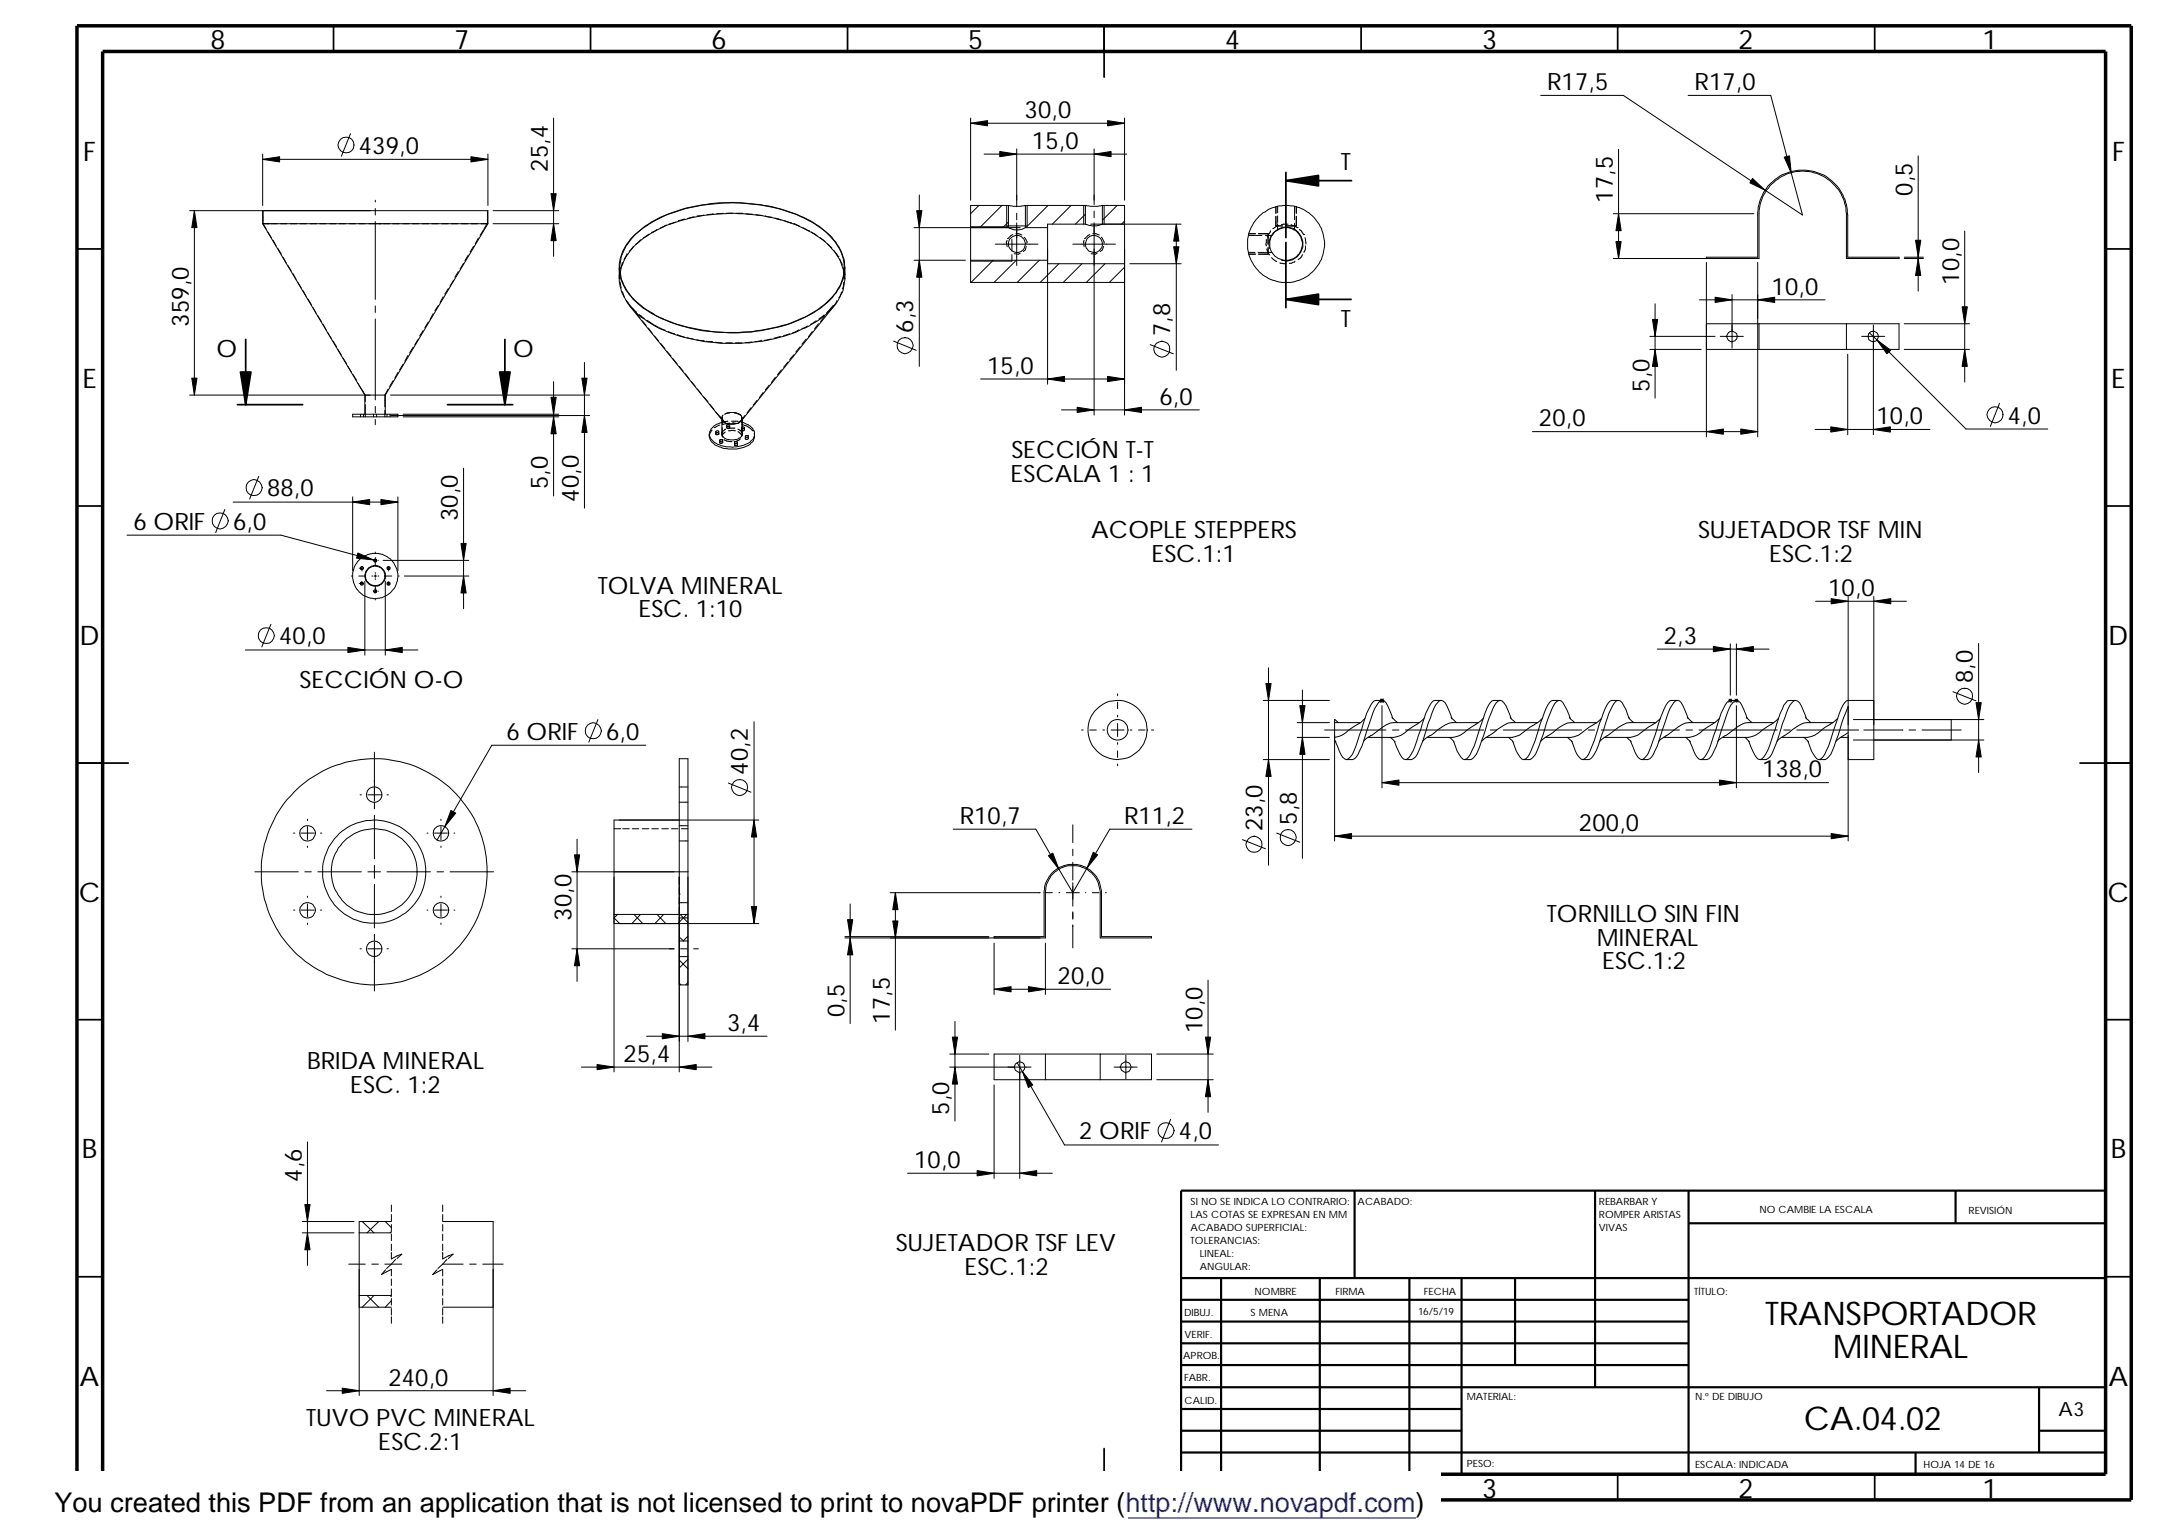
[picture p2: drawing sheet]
<svg xmlns="http://www.w3.org/2000/svg" width="420mm" height="297mm" viewBox="0 0 420 297" stroke-linecap="round" stroke-linejoin="round" font-family="sans-serif">
<g fill="none" stroke="#000" stroke-width=".34">
<path d="M64.9 5v5M115 5v5M165 5v5M215 5v10M265 5v5M315 5v5M365 5v5M250.4 35.2h12.7M250.4 33.6v12.7M15 48.5h5M250.4 47.2v12.7M250.4 58.3h12.7"/>
<path d="M410 48.5h5M46.2 78.8h12.7M47.8 66.1v12.7M87.1 78.8h12.7M98.3 66.1v12.7M15 98.5h5M410 98.5h5M15 148.5h10M405 148.5h10M15 198.5h5M410 198.5h5M15 248.5h5"/>
<path d="M410 248.5h5M64.9 287v5M115 287v5M165 287v5M215 282v10M265 287v5M315 287v5M365 287v5"/>
</g>
<g fill="none" stroke="#000" stroke-width=".42">
<path d="M263.7 231.8v17M310.6 231.8v38.2M328.8 231.8v55.2M328.8 238.1h81.2M380.7 231.8v6.3M410 231.8h-180v55.2M230 248.8h180M230 257.2h98.8M230 253h98.8M237.7 248.8v38.2M257 248.8v38.2M274.4 248.8v38.2"/>
<path d="M284.6 248.8v38.2M295 248.8v16.9M230 265.7h98.8M230 261.5h98.8M230 278.5h54.6M230 274.3h54.6M230 270h180M397 278.5h13M397 270v12.7M230 282.7h180M373 282.7v4.3"/>
</g>
<path d="M15 5h400v287h-400zM20 10h390v277h-390z" fill="none" stroke="#000" stroke-width=".68" stroke-linecap="butt"/>
<g fill="none" stroke="#000" stroke-width=".19">
<path d="M300 18.6h16.1l34.8 23.3-6.1-23.3h-16.1M51.1 30v10M51.1 31h43.9M68.2 26l-1.7 4.4M73.1 39v.3M95 30v10M107.8 23v26.9M179 38v33.3M189 23v16M189 24h29.9M190.6 40l-1.6 1.6M191.6 30h27.8"/>
<path d="M195.1 40l-4.3 4.3M196 40v4h4v-4M196.3 40v4.3a2.94 2.94 0 0 0 3.3 0M196.3 40h-7.3v10.7M196.3 40a8.1 8.1 0 0 0 3.3 0M198 29v11.2M199.6 40v4.3M199.6 40h11.7M204 40l-4.3 4.3M208.5 40l-3.6 3.6M211 40v3.6M211.3 40a8 8 0 0 0 3.3 0"/>
<path d="M211.3 40v3.6M213 29v10.8M214.6 40v3.6a4.2 4.2 0 0 1-3.3 0M214.6 40h4.3v11.3h-14.9M215 40v3.6M217.5 40l-2.9 2.9M218.9 23v16M315.1 29.1v21.2M373.5 30.3v26.4M36.9 41h35.2M37.8 41v35.9M51.1 43.5h43.9"/>
<path d="M51.1 43.5v-2.5h43.9v2.5M51.1 43.5l19.9 33.4M51.2 43.5h1.3M51.2 41v2.5M51.2 43.5l.6 1.1M52.1 43.5h.1M52.2 45.2l.6 1.1M52.7 43.5h1.3M53.2 46.8l.6 1.1M54.1 48.4l.7 1.1M54.6 43.5h1.3M55.1 50.1l.6 1.1"/>
<path d="M56 51.7l.7 1.1M56.6 43.5h1.2M57.1 53.3l.6 1.1M58 55l.7 1.1M58.4 43.5h1.3M59 56.6l.6 1.1M59.9 58.2l.7 1.1M60.4 43.5h1.2M61 59.9l.6 1.1M62.2 43.5h1.3M64.2 43.5h1.2M66 43.5h1.3"/>
<path d="M68 43.5h1.3M69.8 43.5h1.3M71.8 43.5h2.5M73.1 40.6v1.3M73.1 43.1v15.2M73.1 59.5v1.3M73.9 43.5h.1M74.6 43.5h1.3M76.5 43.5h1.2M78.4 43.5h1.3M80.3 43.5h1.2M82.2 43.5h1.3"/>
<path d="M84.1 43.5h1.2M85.3 59.5l-.6 1M86 43.5h1.3M86.3 57.8l-.6 1.1M87.3 56.2l-.7 1.1M87.9 43.5h1.3M88.3 54.6l-.7 1.1M89.2 52.9l-.6 1.1M89.8 43.5h1.3M90.3 51.3l-.7 1.1M91.2 49.6l-.7 1.1M91.7 43.5h1.3"/>
<path d="M92.2 47.9l-.7 1.2M93.1 46.3l-.6 1.1M94.1 44.7l-.6 1.1M94.8 43.5l-.6 1.1M94.9 41v2.5h-1.3M95 43.5l-20 33.4M96 43.5h12.8M96 41h12.8M120.6 52.1a11.1 11.1 0 0 0 .1 3.6 10.5 10.5 0 0 0 4.9 6.5 26.1 26.1 0 0 0 12.5 4.4 35.9 35.9 0 0 0 17.4-2.2 16.3 16.3 0 0 0 7.5-5.6 7.9 7.9 0 0 0 1.5-4.6M120.6 53.2v.5M120.6 52.1v2.2M120.7 54.9l.2 1.2"/>
<path d="M121.1 56.7l.5 1.2M121.2 51.1l-.5 1.2M121.9 58.4l1.5 2M122.1 49.4l-.6 1.1M122.6 59.5l18.1 22.4M123.1 60l.9 .8M123.4 46a24.4 24.4 0 0 1 13.5-6.1 33.5 33.5 0 0 1 21.1 3.3 12.7 12.7 0 0 1 6.2 7.1 8.8 8.8 0 0 1-3.4 8.7 21.1 21.1 0 0 1-8.5 4.4 35.5 35.5 0 0 1-22.6-1.1 16.6 16.6 0 0 1-7.8-6 8 8 0 0 1 1-9.8zM123.4 47.9l-.9 1M123.6 45.7a22.9 22.9 0 0 1 12.1-5.6 36.7 36.7 0 0 1 19.3 1.6 17.5 17.5 0 0 1 7.7 5.4 8.4 8.4 0 0 1 1.6 6.4 11.1 11.1 0 0 1-4.1 6.1 26.2 26.2 0 0 1-13 4.9 34.3 34.3 0 0 1-18.9-2.7 14.1 14.1 0 0 1-7.4-7.3 8.5 8.5 0 0 1 2.7-8.8zM124.7 46.7l-.9 .8M126.3 45.6l-1.1 .7M127.9 44.6l-1.1 .6"/>
<path d="M129.7 43.8l-1.2 .6M131.5 43.2l-1.3 .4M133.3 42.6l-1.2 .4M135.1 42.2l-1.2 .3M137 41.9l-1.3 .1M138.9 41.6l-1.2 .2M140.8 41.5l-1.3 .1M141.4 41.5h1.3M143.3 41.5h1.3M145.2 41.6l1.3 .1M147.2 41.8l1.2 .1M149 42l1.3 .3"/>
<path d="M150.9 42.4l1.2 .4M152.7 43l1.2 .4M153.9 43.4h.1M154.5 43.5l1.2 .6M156.3 44.3l1.1 .6M157.4 44.9h.1M158 45.2l1.1 .7M159.6 46.3l1 .7M161.1 47.4l.9 .9M161.8 60l-.8 .9M162.2 59.5l-1.2 1.6M162.4 59.5l-18 22.4a2.78 2.78 0 0 1-3.7 0"/>
<path d="M162.4 48.8l.8 1.1M162.9 58.5l-.4 .9-.3 .1M163.2 49.9h.1M163.5 50.4l.5 1.2M163.8 56.8l-.5 1.1M164.2 52.2l.2 1.2M164.3 55l-.1 .9-.2 .3M164.3 53.1a11.4 11.4 0 0 0-5.7-7.5 29.8 29.8 0 0 0-14.8-4 32.5 32.5 0 0 0-16.1 3.3 14.1 14.1 0 0 0-6 5.5 8.8 8.8 0 0 0-1.1 3.5M164.3 52.1v2.3M164.4 53.4h.1M164.4 54l.1 .2M164.5 52.1v2.1"/>
<path d="M178 44.3h20.6M178 50.7h10M189 50.7v4.3h29.9M189 44.1h7.3M193.4 50.7l-4.3 4.3M193.8 47.5h8.3M196.1 46.8l-.2 .3 .2 .9M196.3 43.2l-1.1 1.1M197 46.6v2.3M197 49.6v1.2h-8M197.2 45.7l-1 .7M197.8 45.5h.6l.6 .2"/>
<path d="M197.9 50.7l-4.4 4.3M198 41.5v1.3M198 43.4v8.3M198.6 49.3l-.3 .2-.9-.1M199.4 46.2l.6 .9-.1 .3M199.6 44.3h4.4M199.8 47.9l-.2 .7-.4 .4M202.4 50.7l-4.4 4.3M204 44.3v6.4h-15M204 48.5v26.3M206.2 51.3l-3.7 3.7M208.9 47.5h8.3"/>
<path d="M210.7 51.3l-3.7 3.7M211.1 46.8v1.2M211.3 43.6h-7.3v.7M211.3 41.7l-1.9 1.9M212.2 45.7l-1 .7M212.3 43.6h17.7M212.8 45.5h.6l.6 .2M213 41.1v1.3M213 43.4v37.4M213.6 49.3l-.3 .2-.9-.1M214.5 46.2l.5 .9v.3M214.9 47.9l-.3 .7-.4 .4"/>
<path d="M215.1 51.3l-3.6 3.7M218.9 43l-.5 .6M218.9 52l-2.9 3M218.9 48.5v32.3M220 51.3h10M229 43.6v28.5M243.1 49.1h1.2M243.1 45.8h1.2M243.2 45.5h1.2M243.2 49.5h1.2M244.4 45.8h1.3M244.9 49.1h1.3"/>
<path d="M245 45.5h1.9v2M246.4 49.1h1.2M246.4 45.8h1.2M246.5 46.6v1.3M246.6 48.5l.5 1.1M246.9 48.2v1.3h-1.9M247.1 48.4a3.4 3.4 0 0 1 2.6-4.2 3.4 3.4 0 0 1 4 2.8 3.4 3.4 0 0 1-3.1 3.8l-1.1-.1M247.4 44.9l-.7 1.1M247.6 50.2l1 .7M248.4 42.1v1.9h1.3M248.4 40.2v1.3M248.8 40.2v1.2"/>
<path d="M248.8 42v1.3M248.8 43.5v1.3M248.9 43.9l-1.1 .6M249.2 51.2l1.2 .1M250.8 43.6l-1.3 .1M251.4 43.7l1.2 .6M252.1 40.2v1.2M252.1 41.5v1.3M252.1 43.5v1.2M252.1 50.8v.2l-.6 .3h-.5M252.4 42.1v1.9h-2.1M252.4 40.2v1.3"/>
<path d="M252.6 44.3h.1M253 44.6l.3 .3 .5 .8M253.6 49.6l-.3 .5-.6 .4M253.8 45.7h.1M254.1 46.3l.2 1.2M254.2 47.9a1.19 1.19 0 0 1-.4 1.2M314.1 50.3h28.4v-8.7a8.5 8.5 0 0 1 8.5-8.3 8.5 8.5 0 0 1 8.5 8.3v8.7h10.2v-.2h-10v-8.2a8.8 8.8 0 0 0-8.7-8.8 8.8 8.8 0 0 0-8.8 8.8v8.2h-10v.2M314.1 41.6h27.4M322.2 59.1v18.4M330.9 58.4h24.4M332.2 51.1v33.9M337.2 57.3v10.5"/>
<path d="M342.2 51.1v33.9M370.8 50.1h3.7M370.8 50.3h3.7M382.5 45v29.4M36.9 76.9h35.2M61.9 61.5l.7 1.1M62.9 63.1l.6 1.1M63.8 64.8l.7 1.1M64.9 66.4l.6 1.1M65.8 68l.7 1.1M66.8 69.7l.7 1.1M67.7 71.3l.7 1.1"/>
<path d="M68.7 72.9l.7 1.1M69.7 74.6l.7 1.1M70.4 75.8l.6 1M71 76.9h4M71 76.9v3.7M71.1 76.9v1.3M71.1 78.8v2.3M73.1 62.1v15.7M73.1 79.1v1.3M74.9 79.9v1.2M75 76.9v3.7M75.5 75.8l-.6 1.1v2.3"/>
<path d="M76 76.9h38.8M76.5 74.1l-.6 1.1M77.5 72.5l-.6 1.1M78.5 70.9l-.7 1.1M79.4 69.2l-.6 1.1M80.4 67.6l-.6 1.1M81.4 66l-.6 1.1M82.4 64.4l-.7 1M83.4 62.7l-.7 1.1M84.3 61.1l-.6 1.1M107.8 74.3v22.2M113.8 70.6v28.3"/>
<path d="M123.9 60.9l.7 1M124.5 61.2l1 .8M125.1 62.4l.7 1M126 62.3l2.2 1.4M126.2 63.9l.8 1M127.4 65.4l.8 .9M128.4 63.8l1.1 .5M128.6 66.8l.9 1M129.8 68.4l.8 .9M130.1 64.5l1.2 .5M131 69.8l.8 1M131.9 65.1l1.3 .5"/>
<path d="M132.2 71.3l.8 .9M133.4 72.8l.8 1M133.8 65.7l1.2 .3M134.6 74.3l.8 .9M135.6 66.2l1.3 .1M135.8 75.7l.8 1M136.9 66.3h.1M137 77.2l.8 1M137.5 66.4l1.3 .2M138.2 78.7l.8 1M139.4 66.6l1.2 .1M141.3 66.7h1.3"/>
<path d="M143.2 66.7h1.2M146.2 79.4l-.7 1M146.4 66.6l-1.3 .1M147.4 77.9l-.8 1M148.3 66.2l-1.3 .3M148.6 76.4l-.8 1M149.8 75l-.8 .9M150.1 66l-1.3 .2M151 73.4l-.8 1.1M152 65.5l-1.3 .3M152.1 72l-.7 .9M153.4 70.5l-.8 1"/>
<path d="M153.8 65l-1.2 .3M154.6 69l-.8 1M155.5 64.2l-.9 .5h-.3M155.8 67.5l-.9 1M157 66l-.9 1M157.2 63.4l-1.1 .6M158.2 64.5l-.8 1.1M158.9 62.4l-1.1 .7M159.3 63l-.7 1M160.4 61.3l-1 .8M160.5 61.6l-.7 1M174 66.4l4.4 1.8"/>
<path d="M190.9 73.8h28M206.7 79.8h26.8M223.9 67.1l4.5 1.8M321.2 68h10M321.2 65.5h12.7M332.2 63h10.3M332.2 68h10.3M334.9 65.5h4.5M342.5 63h17M342.5 68h17M342.5 63v5M359.5 63v5"/>
<path d="M359.5 63h10.2v5h-10.2M359.7 68.9v15.7M362.5 65.5h4.4M364 64.8l18.8 18.7h15.9M364.7 63.3v21.3M370.8 63h12.7M370.8 68h12.7M389.3 78.5l-1.8 4.5M43.8 99.2l-1.8 4.5M45.4 97.7h32.1M50.4 92.7l-1.8 4.4M68.7 80.6h8.8v.5h-8.8z"/>
<path d="M68.7 96.7v14.4M70.2 80.6v.5M70.8 80.6v.5M72.7 80.6v.5M73.1 81.6v1.1M73.3 80.6v.5M75.4 80.6v.5M75.9 80.6v.5M76 80.9h38.8M77.5 96.7v14.4M78.5 80.6h30.3M78.5 81.1h30.3"/>
<path d="M90.3 91.1v27.4M138.1 84.5v.4M138.6 83.7l-.4 .7-.1 .5M139.4 83.9l.4-.1a.24 .24 0 0 1 0 .4 .24 .24 0 0 1-.4 0zM139.4 84v.6l.6-.1v-.5M139.4 80.2l1.3 1.6M139.5 84.3h.1M139.5 84.3l-.1 .1M139.9 84.4h.1M140.1 85.6l.4-.1a.22 .22 0 0 1 .1 .4 .22 .22 0 0 1-.4-.1zM140.1 82.7l-1.1 .6M140.1 85.7v.5l.4 .1 .2-.2"/>
<path d="M140.2 86h.1M140.2 86h-.1M140.5 81.6l.2 .3M140.6 85h.1M140.6 81.5l.1 .3M140.6 81.1v1.6M140.6 83.3v1.7M140.6 86l.1 .1M140.7 81.8l.6 .4M140.7 85.7v.4M140.8 80.8l-.3 .4v3.3a1.54 1.54 0 0 0 1.7 1.1h.2a2.07 2.07 0 0 0 2.1-1.1v-3.1M141 85.5l.6 .4 .7 .1"/>
<path d="M141.2 83.5l-.5 .4-.2 .4M141.2 84.1l-.6 .6M141.5 82.9h.4M141.5 83.1h.1M141.6 83.1h.1M141.7 82a5.3 5.3 0 0 0-3.3 1.5 1.89 1.89 0 0 0 1 2.8 6.6 6.6 0 0 0 6.6-.3 1.94 1.94 0 0 0 .8-2.2 4.3 4.3 0 0 0-2.5-1.7M141.7 80.4l-.4 .1M141.7 80.4l-.6 .2M141.8 83.3h1.3M141.8 83.8h1.2M141.9 82.9h.1M141.9 82.4h1.9"/>
<path d="M142 82.3l-1.3 .3M142 82.7h-.5v.6l.2 .1 .2-.1M142 83.1l.1 .1M142.1 82.8l-.1 .5M142.2 80.3l-.5 .1M142.2 80.3h.4M142.3 86h.1M142.4 82h1.3M142.6 82.3l.6 .1M142.7 80.3l.6 .1M142.8 80.3l.5 .1M143 83.8h.1"/>
<path d="M143 86.1l.3-.1h.3a.32 .32 0 0 1-.3 .3 .32 .32 0 0 1-.3-.2zM143 86.1l.1 .6 .5-.1v-.5M143.1 86.4h.1M143.1 86.4l-.1 .2M143.3 80.4l.3 .1a1.3 1.3 0 0 1 .9 .9M143.3 80.4l.7 .3M143.5 86.5h.1M143.7 83.5l.7 .5 .1 .4M143.7 84l.5 .4 .2 .4M144 80.7h.1M144.1 85.4a1.08 1.08 0 0 1-1.2 .6M144.3 81.9l-.5 .3"/>
<path d="M144.4 81.2v1.7M144.4 83.5h.1M144.4 83.6v1.3M144.4 81.5l-.1 .4M144.4 82.6l.2 .1a3.4 3.4 0 0 1 2 1.1M144.4 83.5v.1M144.5 81.4l-.1 .2M144.9 83.5v.1M144.9 83.3v.4l-.4 .1h-.1v-.6a.33 .33 0 0 1 .3-.1 .33 .33 0 0 1 .2 .2h-.5M145 80.9l-.7 1M145.1 84.9h.6a.3 .3 0 0 1-.3 .2 .3 .3 0 0 1-.3-.2zM145.1 84.9v.6h.2l.4-.1v-.5"/>
<path d="M145.3 85.2l-.2 .1M145.6 85.2l.1 .1M146.6 83.8h.1M146.8 84.4a1.91 1.91 0 0 1-.8 2.1 7.2 7.2 0 0 1-6.9 .1l-.8-.9-.2-.8M298.4 84h43.8M353.4 83.6h22.4M24.7 104.2h30l18.6 5M68.4 112.1h.2M69.8 112.1h1.3M69.9 110.6h.1M69.9 113.6h.1M70.2 110.6h.5"/>
<path d="M70.2 113.6h.5M70.4 111.1h.1M70.4 110.3v.6M70.4 113.3v.5M71 113.1v14.4M71.9 110.4a2.02 2.02 0 0 1 3 .9 2.02 2.02 0 0 1-1.6 2.8 2.02 2.02 0 0 1-2.3-2.2l.3-.8zM72.4 112.1h.2M72.8 115.1h.5M72.8 112.1h.5M72.8 109.1h.5M73.1 107.5v.1M73.1 108.8v1.4"/>
<path d="M73.1 111.4v.2M73.1 111.9v.5M73.1 112.6v.2M73.1 114.1v1.2M73.1 116.6v.2M73.1 114.6h.1M73.1 108.6h.1M73.6 115.1h.1M73.6 112.1h.1M73.6 109.1h.1M74.6 109.1h16.7M75 113.1v14.4"/>
<path d="M75 112.1h1.3M75.4 110.4a.32 .32 0 0 1 .4-.1 .32 .32 0 0 1 0 .5 .32 .32 0 0 1-.4-.1zM75.4 110.6h.5M75.4 113.6h.5M75.6 111.1h.1M75.6 110.3v.6M75.6 113.3v.5M77.6 112.1h.1M78.7 112.1h12.6M353.5 117h17.7M359.8 116.1v25M364.8 116.1v25"/>
<path d="M47.8 126.5h33.6M52.7 121.5l-1.7 4.4M217.6 135.1v.3M217.6 136.7v1.3M217.6 139.2v.4M246 136.3h12.8M247 130v38.4M253.6 134.3v32.8M265.8 139.9l-.9 .8-2.2 1.3a4.5 4.5 0 0 1-2.9 1.5M268.8 136.1l.6 .6M269.1 136.1v.6M269.1 137.4v16"/>
<path d="M269.3 136.1l-.6 .6M269.4 136.3h-1.5a2.22 2.22 0 0 0-1.4 1.7l-.4 .8-1.8 5.4a7.8 7.8 0 0 1-1.7 3.5l-.4 .2a2.08 2.08 0 0 1-1.4-1.7l-.8-1.9M271 139.6l1.1 1.1M271.2 139.9l-.3-.8a6.9 6.9 0 0 0-1.4-2.7 1.07 1.07 0 0 0-1.4 .9l-.8 1.5-2.1 6.4a6.2 6.2 0 0 1-1.5 2.5l-.4 .2h-1.2M277.3 139.9l-3.1 2.1a4.5 4.5 0 0 1-2.8 1.5h-5M280.6 136.3h-1.2a2.22 2.22 0 0 0-1.4 1.7l-.4 .8-1.8 5.4a5.6 5.6 0 0 1-2.1 3.7 2.08 2.08 0 0 1-1.4-1.7l-.8-1.9M282.5 139.6l1 1.1M282.7 139.9l-.3-.8a5.6 5.6 0 0 0-1.5-2.7l-.3-.1a2.53 2.53 0 0 0-1.5 1.7l-2.5 7.2a3.8 3.8 0 0 1-1.8 2.7h-1.2M288.8 139.9l-1.5 1.1M292.1 136.3h-1.2a1.12 1.12 0 0 0-1.1 1l-.7 1.5-2.1 6.4a6.2 6.2 0 0 1-1.4 2.5l-.4 .2a2.53 2.53 0 0 1-1.5-1.7l-.7-1.9M294 139.6l1.1 1.1M294.2 139.9l-.2-.8a5.6 5.6 0 0 0-1.6-2.7 1.12 1.12 0 0 0-1.4 .9l-1.1 2.5-1.4 4.4a7.8 7.8 0 0 1-1.8 3.5l-.4 .2h-1.1"/>
<path d="M300.2 139.9l-.8 .8-2.1 1.3a4.5 4.5 0 0 1-2.9 1.5h-5.1M303.5 136.3h-1.1a1.12 1.12 0 0 0-1.1 1l-1.4 3.5-1.5 4.4a5.1 5.1 0 0 1-1.3 2.5l-.4 .2a2.53 2.53 0 0 1-1.5-1.7l-.7-1.9M305.6 139.6l1 1.1M305.7 139.9l-.6-1.8-.8-1.3-.3-.4a1.12 1.12 0 0 0-1.5 .9l-1.1 2.5-1.4 4.4a7.8 7.8 0 0 1-1.8 3.5l-.3 .2h-1.2M311.7 139.9l-.8 .8-2.1 1.3a4.5 4.5 0 0 1-3 1.5h-5M315 136.3h-1.1a1.12 1.12 0 0 0-1.1 1l-1.4 3.5-1.4 4.4a3.8 3.8 0 0 1-1.8 2.7 2.53 2.53 0 0 1-1.5-1.7l-.7-1.9M317.1 139.6l1 1.1M317.2 139.9l-.3-.8a6.9 6.9 0 0 0-1.4-2.7 1.07 1.07 0 0 0-1.5 .9l-.7 1.5-1.8 5.4a5.6 5.6 0 0 1-2.1 3.7h-1.2M322.7 126.4h21.7M323.3 139.9l-.9 .8-2.1 1.3a4.5 4.5 0 0 1-3 1.5h-5M326.6 136.3h-1.2a2.22 2.22 0 0 0-1.4 1.7l-.7 1.8-1.5 4.4a7.8 7.8 0 0 1-1.8 3.5l-.3 .2a2.08 2.08 0 0 1-1.4-1.7l-.8-1.9M328.5 139.6l1.1 1.1"/>
<path d="M328.7 139.9l-.3-.8a6.9 6.9 0 0 0-1.4-2.7 1.07 1.07 0 0 0-1.5 .9l-.7 1.5-2.1 6.4a6.2 6.2 0 0 1-1.5 2.5l-.4 .2h-1.1M334.8 139.9l-3.1 2.1a4.5 4.5 0 0 1-2.9 1.5h-5M336.6 136.3h1.8M336.6 136.1l.6 .6M336.9 136.3a2.22 2.22 0 0 0-1.4 1.7l-.4 .8-1.8 5.4a5.6 5.6 0 0 1-2.1 3.7 2.08 2.08 0 0 1-1.4-1.7l-.8-1.9M336.9 125.3v10M336.9 136.1v.6M337.1 136.1l-.6 .6M337.8 136.1l.6 .6M338.1 125.3v10M338.1 136.1v.6M338.1 137.4v16"/>
<path d="M338.3 136.1l-.6 .6M340 139.6l1.1 1.1M340.2 139.9l-.3-.8a5.6 5.6 0 0 0-1.5-2.7l-.3-.1a2.53 2.53 0 0 0-1.5 1.7l-2.4 7.2a6.2 6.2 0 0 1-1.5 2.5l-.4 .2h-1.2M346.3 139.9l-3.1 2.1a4.5 4.5 0 0 1-2.8 1.5h-5M349.6 136.3l-1.6 .1-.7 .9-.7 1.5-1.8 5.4a5.6 5.6 0 0 1-2.1 3.7 2.08 2.08 0 0 1-1.4-1.7l-.8-1.9M351.5 139.6l1.1 1.1M351.7 139.9l-.2-.8a5.6 5.6 0 0 0-1.6-2.7l-.3-.1a2.53 2.53 0 0 0-1.5 1.7l-2.5 7.2a3.8 3.8 0 0 1-1.8 2.7h-1.2M357.8 139.9l-1.5 1.1M380.2 134.6l4.5 1.8M385.2 125.3v25.1M59.9 159.5v.2M70.1 154.7h.3"/>
<path d="M71.6 154.7h2.5M72.9 146.4v9.5M72.9 156.2v1.2M72.9 158.7v8.5M75.4 154.7h.2M85.9 159.5v.2M116.4 140.1l-1.8 4.4M125.7 145.1h-29.9l-10.7 18.4M132.2 156.2h1.7M132.2 153.2h1.7M141.8 152.4l4.4 1.8M146.8 140.5v39.3"/>
<path d="M147.7 159.6h-28.2v18.4h14.4v-8.3M210.6 142.1h.3M212.2 142.1h1.2M214.7 142.1h.4M216.3 142.1h2.6M217.6 140.8v2.6M217.6 144.6v.3M217.6 146.2v1.2M217.6 148.7v.3M220 142.1h.4M221.7 142.1h1.2M224.2 142.1h.4"/>
<path d="M246 147.9h12.8M252.6 143.5h6.2M252.6 140.7h6.2M257.9 142.1h11.9M259.8 143.5v.6l.3 .3M259.8 140.7v-.6l.8 .6M259.8 140.7v2.8M259.8 140.7h5.1M259.8 143.1v20.6M269.1 152.3h86.9M270.6 143.5l.2 .1 .8 .8M271.1 142.1h1.3"/>
<path d="M273.6 142.1h15.3M276.4 140.7h-5a6.1 6.1 0 0 0-3.6 1.9l-1.6 1-.7 .7M282.1 143.5l.3 .1 .6 .8M287.4 141l-1.6 1a4.5 4.5 0 0 1-2.9 1.5h-5M287.9 140.7h-5a6.1 6.1 0 0 0-3.6 1.9l-1.6 1-.8 .7M290.2 142.1h1.2M292.7 142.1h15.2M293.6 143.5l.3 .1 .7 .8M299.4 140.7h-5a6.1 6.1 0 0 0-3.6 1.9l-1.6 1-.7 .7M305.1 143.5l1 .9M309.2 142.1h1.3M310.9 140.7h-5a6.1 6.1 0 0 0-3.6 1.9l-1.6 1-.7 .7"/>
<path d="M311.7 142.1h15.3M316.7 143.5l.9 .9M322.4 140.7h-5a6.6 6.6 0 0 0-3.6 1.9l-2.3 1.7M324.4 143.2a2.6 2.6 0 0 0-1.4 1.1M328.2 143.5l.9 .9M328.3 142.1h1.2M330.8 142.1h15.2M333.9 140.7h-5.1a6.1 6.1 0 0 0-3.5 1.9l-.9 .6M339.6 143.5l.3 .1 .6 .8M345.4 140.7h-5a6.1 6.1 0 0 0-3.6 1.9l-1.6 1-.8 .7M347.3 142.1h1.3M349.8 142.1h12.1"/>
<path d="M351.1 143.5l.3 .1 .6 .8M352 144.3v.1a7 7 0 0 0 1.8 3.4 1.21 1.21 0 0 0 1.5-1l.7-1.6 2.1-6.4a5.4 5.4 0 0 1 1.4-2.4l5.3-.1v11.6h-5v-10.4l-.9 2.3-1.4 4.4a7.8 7.8 0 0 1-1.8 3.5l-.4 .2h-1.1M356.4 141l-1 .5a7.4 7.4 0 0 1-3.5 2h-5M356.9 140.7h-5a6.1 6.1 0 0 0-3.6 1.9l-1.6 1-.8 .7M358.3 143.5h1.5M359.8 142.6l-1.6 1-.7 .7M359.8 143.1v20.6M360.8 144h25.4M360.8 140.1h25.4M362.9 142.1h7.6M371.7 142.1h1.3M374.2 142.1h7.6"/>
<path d="M379.9 140.1v3.9M49.6 169.7h8.5M57.1 162.2h.3M57.1 177.2h.3M58.6 162.2h2.5M58.6 177.2h2.5M59.4 169.7h1.2M59.9 160.9v2.5M59.9 164.7v.3M59.9 174.4v.3M59.9 176v2.4M59.9 179.7v.2"/>
<path d="M61.9 169.7h8.5M62.4 162.2h.3M62.4 177.2h.3M71.6 169.7h2.5M72.9 168.4v2.6M72.9 172.2v8.4M75.4 169.7h8.4M83.1 162.2h.2M83.1 177.2h.2M84.6 162.2h2.5M84.6 177.2h2.5M85.1 169.7h1.3"/>
<path d="M85.9 160.9v2.5M85.9 164.7v.3M85.9 174.4v.3M85.9 176v2.4M85.9 179.7v.2M87.6 169.7h8.5M88.4 162.2h.2M88.4 177.2h.2M111.3 169.7h22.6M112.4 163.4v27.6M119.5 161.3h1.3M119.5 179.8h28.2"/>
<path d="M119.5 170.7v37.9M120.2 178l-.7 .7 1.1 1.1M121.2 161.3h1.3M123.1 161.3h1.3M123.4 178l1.7 1.8M124.7 178l-1.7 1.8M125.1 161.3h1.2M126.9 161.3h1.3M127.9 178l1.7 1.8M128.9 161.3h1.2M129.2 178l-1.7 1.8M130.7 161.3h1.3"/>
<path d="M132.2 174h.1M132.2 163.7h1.7M132.2 160.7h1.7M132.2 178.7h1.7M132.2 175.7h1.7M132.4 178l1.5 1.6M132.7 161.3h1.2M133.7 178l-1.7 1.8M133.9 169.7v-22h-1.7v60.9M133.9 170.7v32M165.5 176v23.2M173.3 173.8h29.2"/>
<path d="M174.3 173.8v26.7M185.6 161.4h16.1l7.2 12.4 7.2-12.4h16M203.6 173.8h1.3M206.2 173.8h.1M207.6 173.8h2.5M208.9 160.6v3.4M208.9 165.3v1.3M208.9 167.8v3.5M208.9 171.8v4.4M208.9 176.3v.1M208.9 177.5v1.4M211.3 173.8h.1"/>
<path d="M212.7 173.8h1.3M215.2 173.8h.2M241.9 163.4l4.5 1.8M248.6 162.2l4.5 1.7M259.8 162.8h100M70.1 184.7h.3M71.6 184.7h2.5M72.9 181.9v1.3M72.9 183.4v9.5M75.4 184.7h.2M111.3 184.7h19.9M132.2 183.2h1.7v3h-1.7z"/>
<path d="M132.2 191.4l.4 .3M132.2 186.9l1.7 1.7M132.2 182.4l.9 .8M132.2 191.7h1.7M132.5 184.7h1.3M133.9 186.7l-1.7 1.7M133.9 191.2l-.4 .5M133.9 182.2l-.9 1M135 184.7h1M164.5 182.6h39v-8.8a5.3 5.3 0 0 1 5.4-5.3 5.3 5.3 0 0 1 5.3 5.3v8.8h10v-.3h-9.7v-8.5a5.6 5.6 0 0 0-5.6-5.5 5.6 5.6 0 0 0-5.6 5.5v8.5h-9.8v.3M164.5 182.3h28M185.9 198.8v19.4"/>
<path d="M193.5 183.6v10M193.5 192.6h22.7M203.5 183.6v10M208.9 180v4.5M235.2 190.8v25.7M113.2 207.7h25.4M125.9 201.7h23.5M184.9 205.2h7.6M184.9 207.7h15.8M193.5 211.2v18.2M198 206.9l9.3 16h29.9M198.5 205.4v24"/>
<path d="M203.5 205.2h10.7M203.5 210.2h10.7M203.5 205.2h-10v5h10M203.5 205.2v5M214.2 205.2v5M214.2 205.2h10v5h-10M216.9 207.7h4.5M219.2 205.4v4.6M225.2 205.2h11M225.2 210.2h11M227.9 217.9l-1.8 4.4M58.8 237.8h10.1"/>
<path d="M58.8 240h10.1M59.9 222.3v24M69.9 240v12.2h6.3v-1.3M69.9 240h6.3M70.5 237.8l2.3 2.2M73.7 237.8l-2.2 2.2M75 237.8l1.2 1.2M76.2 237.8h-6.3v2.2M76.2 239.7l-.3 .3M76.2 234.6v1.2M76.2 236.4v1.3M76.2 238.4v1.2"/>
<path d="M86.2 237.8h9.8v16.7h-9.8M86.2 234.6v1.2M86.2 236.4v1.3M86.2 238.4v1.2M176.7 228.4h28.2M67.9 246.1h3.2M69.9 254.5h6.3M69.9 247.1v24.5M71.5 252.2l2.2 2.3M72.4 246.1h1.3M72.8 252.2l-2.3 2.3M74.9 246.1h3.3"/>
<path d="M75.1 247.2l-.8 .9 1.9-1v1.3M75.9 252.2l.3 .2M76.2 253.2l-1.2 1.3M76.2 240.2v1.3M76.2 242.2v1.2M76.2 243.8v1.3l2-1-.9 .9M76.2 248.9v1.3M76.2 252.8v1.2M76.2 254.7v1.3M76.2 256.3v1.3M77 245.1l-1.7 1.8M85.1 247.2l-.9 .9 2-1v1.3"/>
<path d="M86.2 246.1h4M86.2 240.2v1.3M86.2 242.2v1.2M86.2 243.8v1.3l2-1-.9 .9M86.2 248.9v1.3M86.2 250.9v1.3M86.2 252.8v1.2M86.2 254.7v1.3M86.2 256.3v1.3M86.2 246.1l-.9 .8M87 245.1l-.8 1M91.4 246.1h1.3"/>
<path d="M94 246.1h4M96 247.1v24.5M63.6 270.7h38.8"/>
<circle cx="67.4" cy="28.2" r="1.54"/>
<circle cx="198" cy="47.5" r="1.66"/>
<circle cx="213" cy="47.5" r="1.65"/>
<circle cx="250.4" cy="47.5" r="7.5"/>
<circle cx="250.4" cy="47.5" r="3.2"/>
<circle cx="176.2" cy="67.3" r="1.54"/>
<circle cx="226.2" cy="68" r="1.55"/>
<circle cx="337.2" cy="65.5" r="1"/>
<circle cx="364.7" cy="65.5" r="1"/>
<circle cx="49.5" cy="94.9" r="1.58"/>
<circle cx="388.4" cy="80.7" r="1.54"/>
<circle cx="42.9" cy="101.4" r="1.58"/>
<circle cx="70.4" cy="113.6" r=".29"/>
<circle cx="70.5" cy="110.6" r=".33"/>
<circle cx="73" cy="112.1" r="1.88"/>
<circle cx="73.1" cy="115.1" r=".29"/>
<circle cx="73.1" cy="109.1" r=".29"/>
<circle cx="73.1" cy="112.1" r="4.4"/>
<circle cx="75.6" cy="113.6" r=".3"/>
<circle cx="51.8" cy="123.7" r="1.58"/>
<circle cx="382.5" cy="135.5" r="1.54"/>
<circle cx="72.8" cy="154.7" r="1.49"/>
<circle cx="115.5" cy="142.3" r="1.58"/>
<circle cx="144" cy="153.3" r="1.54"/>
<circle cx="217.6" cy="142.1" r="5.8"/>
<circle cx="217.6" cy="142.1" r="2.02"/>
<circle cx="59.9" cy="177.2" r="1.52"/>
<circle cx="59.9" cy="162.2" r="1.52"/>
<circle cx="72.8" cy="169.7" r="8.4"/>
<circle cx="72.8" cy="169.7" r="10"/>
<circle cx="72.8" cy="169.7" r="22"/>
<circle cx="85.9" cy="162.2" r="1.52"/>
<circle cx="85.9" cy="177.2" r="1.52"/>
<circle cx="244.2" cy="164.3" r="1.58"/>
<circle cx="250.8" cy="163" r="1.54"/>
<circle cx="72.9" cy="184.7" r="1.47"/>
<circle cx="198.5" cy="207.7" r="1.01"/>
<circle cx="219.2" cy="207.7" r="1.01"/>
<circle cx="227" cy="220.1" r="1.58"/>
</g>
<g fill="#000" stroke="#000" stroke-width=".19">
<path d="M51.1 31l3.3-.5v1zM91.7 30.5l3.3 .5-3.3 .5zM189 24l3.3-.5v1zM194.6 29.5l3.4 .5-3.4 .5zM213 30l3.3-.5v1zM215.6 23.5l3.3 .5-3.3 .5zM341.2 34.7l2.5 2.3-3-1.4zM347.4 30.6l1-.3 .3 3.3zM37.8 41l.6 3.3h-1.1zM107.8 43.5l.5 3.3h-1zM107.3 37.7h1l-.5 3.3zM179 50.7l.5 3.3h-1z"/>
<path d="M178.5 41h1l-.5 3.3zM228.5 48h1l-.5 3.3zM229 43.6l.5 3.3h-1zM314.6 47h1l-.5 3.3zM315.1 41.6l.5 3.3h-1zM333.9 57.9l3.3 .5-3.3 .5zM342.2 58.4l3.3-.5v1zM373.5 50.3l.5 3.3h-1zM373 46.8h1l-.5 3.3zM37.3 73.6h1.1l-.6 3.3zM113.3 73.6h1l-.5 3.3zM204 73.8l3.3-.5v1z"/>
<path d="M209.7 79.3l3.3 .5-3.3 .5zM218.9 79.8l3.3-.5v1zM215.6 73.3l3.3 .5-3.3 .5zM321.7 62.2h1l-.5 3.3zM322.2 68l.5 3.3h-1zM365.4 66.2l2.7 2-.7 .7zM382 59.7h1l-.5 3.3zM382.5 68l.5 3.3h-1zM68.7 97.7l3.3-.5v1zM74.2 97.2l3.3 .5-3.3 .5zM107.3 77.3h1l-.5 3.3zM107.8 81.1l.5 3.3h-1z"/>
<path d="M113.8 80.9l.5 3.3h-1zM332.2 84l3.3-.5v1zM338.9 83.5l3.3 .5-3.3 .5zM356.4 83.1l3.3 .5-3.3 .5zM364.7 83.6l3.3-.5v1zM69.7 107.6l3 1.4-3.3-.3zM89.7 105.8h1.1l-.5 3.3zM90.3 112.1l.5 3.3h-1.1zM356.5 116.5l3.3 .5-3.3 .5zM364.8 117l3.3-.5v1zM67.7 126l3.3 .5-3.3 .5zM75 126.5l3.3-.5v1z"/>
<path d="M246.5 133h1l-.5 3.3zM333.6 125.8l3.3 .6-3.3 .5zM338.1 126.4l3.3-.6v1.1zM146.8 159.6l.5 3.3h-1zM247 147.9l.5 3.3h-1zM253.6 143.5l.5 3.3h-1zM253.1 137.4h1l-.5 3.3zM269.1 152.3l3.3-.5v1.1zM334.8 151.8l3.3 .5-3.3 .6zM384.7 136.8h1l-.5 3.3zM385.2 144l.5 3.3h-1zM87.8 157.8l.9 .5-2.1 2.6z"/>
<path d="M111.8 166.4h1.1l-.5 3.3zM146.3 176.5h1l-.5 3.3zM174.3 173.8l.5 3.3h-1zM204.1 166.6l.9-.5 1.2 3.1zM212.9 165.9l.8 .5-2 2.5zM259.8 162.8l3.3-.6v1.1zM356.5 162.2l3.3 .6-3.3 .5zM112.4 184.7l.5 3.3h-1.1zM165.5 182.6l.5 3.3h-1zM165 179h1l-.5 3.3zM173.8 179.3h1l-.5 3.3zM193.5 192.6l3.3-.5v1z"/>
<path d="M200.2 192.1l3.3 .5-3.3 .5zM116.2 207.2l3.3 .5-3.3 .5zM132.2 207.7l3.4-.5v1zM128.9 201.2l3.3 .5-3.3 .5zM133.9 201.7l3.3-.5v1zM185.9 207.7l.5 3.3h-1zM185.4 201.9h1l-.5 3.3zM199.1 208.6l2 2.6-.9 .5zM234.7 201.9h1l-.5 3.3zM235.2 210.2l.5 3.3h-1zM59.9 240l.5 3.3h-1zM59.4 234.5h1l-.5 3.3z"/>
<path d="M190.2 227.9l3.3 .5-3.3 .5zM198.5 228.4l3.3-.5v1zM66.6 270.2l3.3 .5-3.3 .5zM96 270.7l3.3-.5v1z"/>
</g>
<path d="M250.4 35.2l6.3-1.1v2.1zM250.4 58.3l6.3-1v2zM46.8 72.4h2.1l-1.1 6.4zM97.3 72.4h2l-1 6.4z" fill="#000" stroke="#000" stroke-width=".34"/>
<path d="M7.9 286.5h272.6v10.5h-272.6z" fill="#fff"/>
<path d="M219.6 295.5h56.1" fill="none" stroke="#00f" stroke-width=".26"/>
<g font-size="6.3">
<text x="343.7" y="258">TRANSPORTADOR</text>
<text x="356.9" y="264.4">MINERAL</text>
<text x="351.2" y="278.4">CA.04.02</text>
</g>
<text font-size="5.3" x="10.6" y="294.4">You created this PDF from an application that is not licensed to print to novaPDF printer (http://www.novapdf.com)</text>
<g font-size="5.2">
<text x="41" y="9.5">8</text>
<text x="88.5" y="9.5">7</text>
<text x="138.5" y="9.5">6</text>
<text x="188.5" y="9.5">5</text>
<text x="238.5" y="9.5">4</text>
<text x="288.5" y="9.5">3</text>
<text x="338.5" y="9.5">2</text>
<text x="386" y="9.5">1</text>
<text x="16.2" y="31.3">F</text>
<text x="411.2" y="31.3">F</text>
<text x="16.1" y="75.6">E</text>
<text x="411.1" y="75.6">E</text>
<text x="15.5" y="125.5">D</text>
<text x="410.5" y="125.5">D</text>
<text x="15.3" y="175.5">C</text>
<text x="410.3" y="175.5">C</text>
<text x="15.9" y="225.5">B</text>
<text x="411" y="225.5">B</text>
<text x="15.5" y="269.8">A</text>
<text x="410.5" y="269.8">A</text>
<text x="41" y="291.5">8</text>
<text x="88.5" y="291.5">7</text>
<text x="138.5" y="291.5">6</text>
<text x="188.5" y="291.5">5</text>
<text x="238.5" y="291.5">4</text>
<text x="288.5" y="291.5">3</text>
<text x="338.5" y="291.5">2</text>
<text x="386" y="291.5">1</text>
</g>
<g font-size="4.7">
<text x="301.2" y="17.6">R17,5</text>
<text x="329.9" y="17.6">R17,0</text>
<text x="199.5" y="23">30,0</text>
<text x="69.8" y="29.9">439,0</text>
<text x="200.9" y="29">15,0</text>
<text x="106.7" y="33.4" transform="rotate(-90 106.7 33.4)">25,4</text>
<text x="261" y="33.1">T</text>
<text x="314" y="39.5" transform="rotate(-90 314 39.5)">17,5</text>
<text x="372.4" y="38.1" transform="rotate(-90 372.4 38.1)">0,5</text>
<text x="344.9" y="57.3">10,0</text>
<text x="381.4" y="55.4" transform="rotate(-90 381.4 55.4)">10,0</text>
<text x="36.7" y="63.6" transform="rotate(-90 36.7 63.6)">359,0</text>
<text x="177.8" y="64.8" transform="rotate(-90 177.8 64.8)">6,3</text>
<text x="227.8" y="65.5" transform="rotate(-90 227.8 65.5)">7,8</text>
<text x="261" y="63.6">T</text>
<text x="42.2" y="69.5">O</text>
<text x="99.9" y="69.5">O</text>
<text x="192.2" y="72.8">15,0</text>
<text x="321.1" y="76.2" transform="rotate(-90 321.1 76.2)">5,0</text>
<text x="225.7" y="78.8">6,0</text>
<text x="299.6" y="83">20,0</text>
<text x="365.3" y="82.6">10,0</text>
<text x="390.9" y="82.5">4,0</text>
<text x="196.9" y="89.2">SECCIÓN T-T</text>
<text x="106.7" y="95.3" transform="rotate(-90 106.7 95.3)">5,0</text>
<text x="196.8" y="93.8">ESCALA 1 : 1</text>
<text x="52" y="96.6">88,0</text>
<text x="89.2" y="101.5" transform="rotate(-90 89.2 101.5)">30,0</text>
<text x="112.7" y="97.6" transform="rotate(-90 112.7 97.6)">40,0</text>
<text x="26" y="103.2">6 ORIF</text>
<text x="45.4" y="103.2">6,0</text>
<text x="212.4" y="104.8">ACOPLE STEPPERS</text>
<text x="330.6" y="104.8">SUJETADOR TSF MIN</text>
<text x="224.2" y="109.3">ESC.1:1</text>
<text x="344.4" y="109.3">ESC.1:2</text>
<text x="116.4" y="115.6">TOLVA MINERAL</text>
<text x="355.9" y="116">10,0</text>
<text x="54.4" y="125.4">40,0</text>
<text x="124.3" y="120.2">ESC. 1:10</text>
<text x="323.9" y="125.3">2,3</text>
<text x="58.3" y="134">SECCIÓN O-O</text>
<text x="384.1" y="133" transform="rotate(-90 384.1 133)">8,0</text>
<text x="98.6" y="144">6 ORIF</text>
<text x="118" y="144">6,0</text>
<text x="145.6" y="150.8" transform="rotate(-90 145.6 150.8)">40,2</text>
<text x="343.1" y="151.3">138,0</text>
<text x="186.9" y="160.4">R10,7</text>
<text x="218.9" y="160.4">R11,2</text>
<text x="245.8" y="161.8" transform="rotate(-90 245.8 161.8)">23,0</text>
<text x="252.5" y="160.6" transform="rotate(-90 252.5 160.6)">5,8</text>
<text x="307.4" y="161.7">200,0</text>
<text x="111.3" y="179.3" transform="rotate(-90 111.3 179.3)">30,0</text>
<text x="301.2" y="179.5">TORNILLO SIN FIN</text>
<text x="310.9" y="184.1">MINERAL</text>
<text x="205.9" y="191.5">20,0</text>
<text x="311.9" y="188.6">ESC.1:2</text>
<text x="164.4" y="198" transform="rotate(-90 164.4 198)">0,5</text>
<text x="141.6" y="200.7">3,4</text>
<text x="173.2" y="199.2" transform="rotate(-90 173.2 199.2)">17,5</text>
<text x="234.1" y="201.1" transform="rotate(-90 234.1 201.1)">10,0</text>
<text x="59.8" y="208.1">BRIDA MINERAL</text>
<text x="121.4" y="206.7">25,4</text>
<text x="68.2" y="212.7">ESC. 1:2</text>
<text x="184.8" y="216.9" transform="rotate(-90 184.8 216.9)">5,0</text>
<text x="210.1" y="221.8">2 ORIF</text>
<text x="229.5" y="221.8">4,0</text>
<text x="178" y="227.4">10,0</text>
<text x="58.8" y="230.1" transform="rotate(-90 58.8 230.1)">4,6</text>
<text x="174.4" y="243.5">SUJETADOR TSF LEV</text>
<text x="187.8" y="248.1">ESC.1:2</text>
<text x="75.6" y="269.7">240,0</text>
<text x="59.6" y="277.7">TUVO PVC MINERAL</text>
<text x="73.7" y="282.2">ESC.2:1</text>
</g>
<text font-size="3.8" x="400.8" y="275.5">A3</text>
<g font-size="1.9">
<text x="231.8" y="234.6">SI NO SE INDICA LO CONTRARIO:</text>
<text x="231.8" y="237.2">LAS COTAS SE EXPRESAN EN MM</text>
<text x="231.8" y="239.6">ACABADO SUPERFICIAL:</text>
<text x="264.3" y="234.6">ACABADO:</text>
<text x="311.3" y="237.1">ROMPER ARISTAS</text>
<text x="311.3" y="239.6">VIVAS</text>
<text x="311.3" y="234.6">REBARBAR Y</text>
<text x="342.6" y="236.1">NO CAMBIE LA ESCALA</text>
<text x="383.3" y="236.2">REVISIÓN</text>
<text x="231.8" y="242.2">TOLERANCIAS:</text>
<text x="233.6" y="244.6">LINEAL:</text>
<text x="233.6" y="247.2">ANGULAR:</text>
<text x="260" y="252">FIRMA</text>
<text x="277.2" y="252">FECHA</text>
<text x="329.9" y="252">TÍTULO:</text>
<text x="230.5" y="256.1">DIBUJ.</text>
<text x="243.5" y="256.2">S MENA</text>
<text x="244.3" y="252.1">NOMBRE</text>
<text x="276.1" y="256.1">16/5/19</text>
<text x="230.6" y="260.5">VERIF.</text>
<text x="230.4" y="264.5">APROB.</text>
<text x="230.5" y="268.8">FABR.</text>
<text x="230.6" y="273.2">CALID.</text>
<text x="285.6" y="272.6">MATERIAL:</text>
<text x="330" y="272.6">N.º DE DIBUJO</text>
<text x="285.6" y="285.6">PESO:</text>
<text x="330" y="285.7">ESCALA: INDICADA</text>
<text x="374.5" y="285.7">HOJA 14 DE 16</text>
</g>
</svg>
